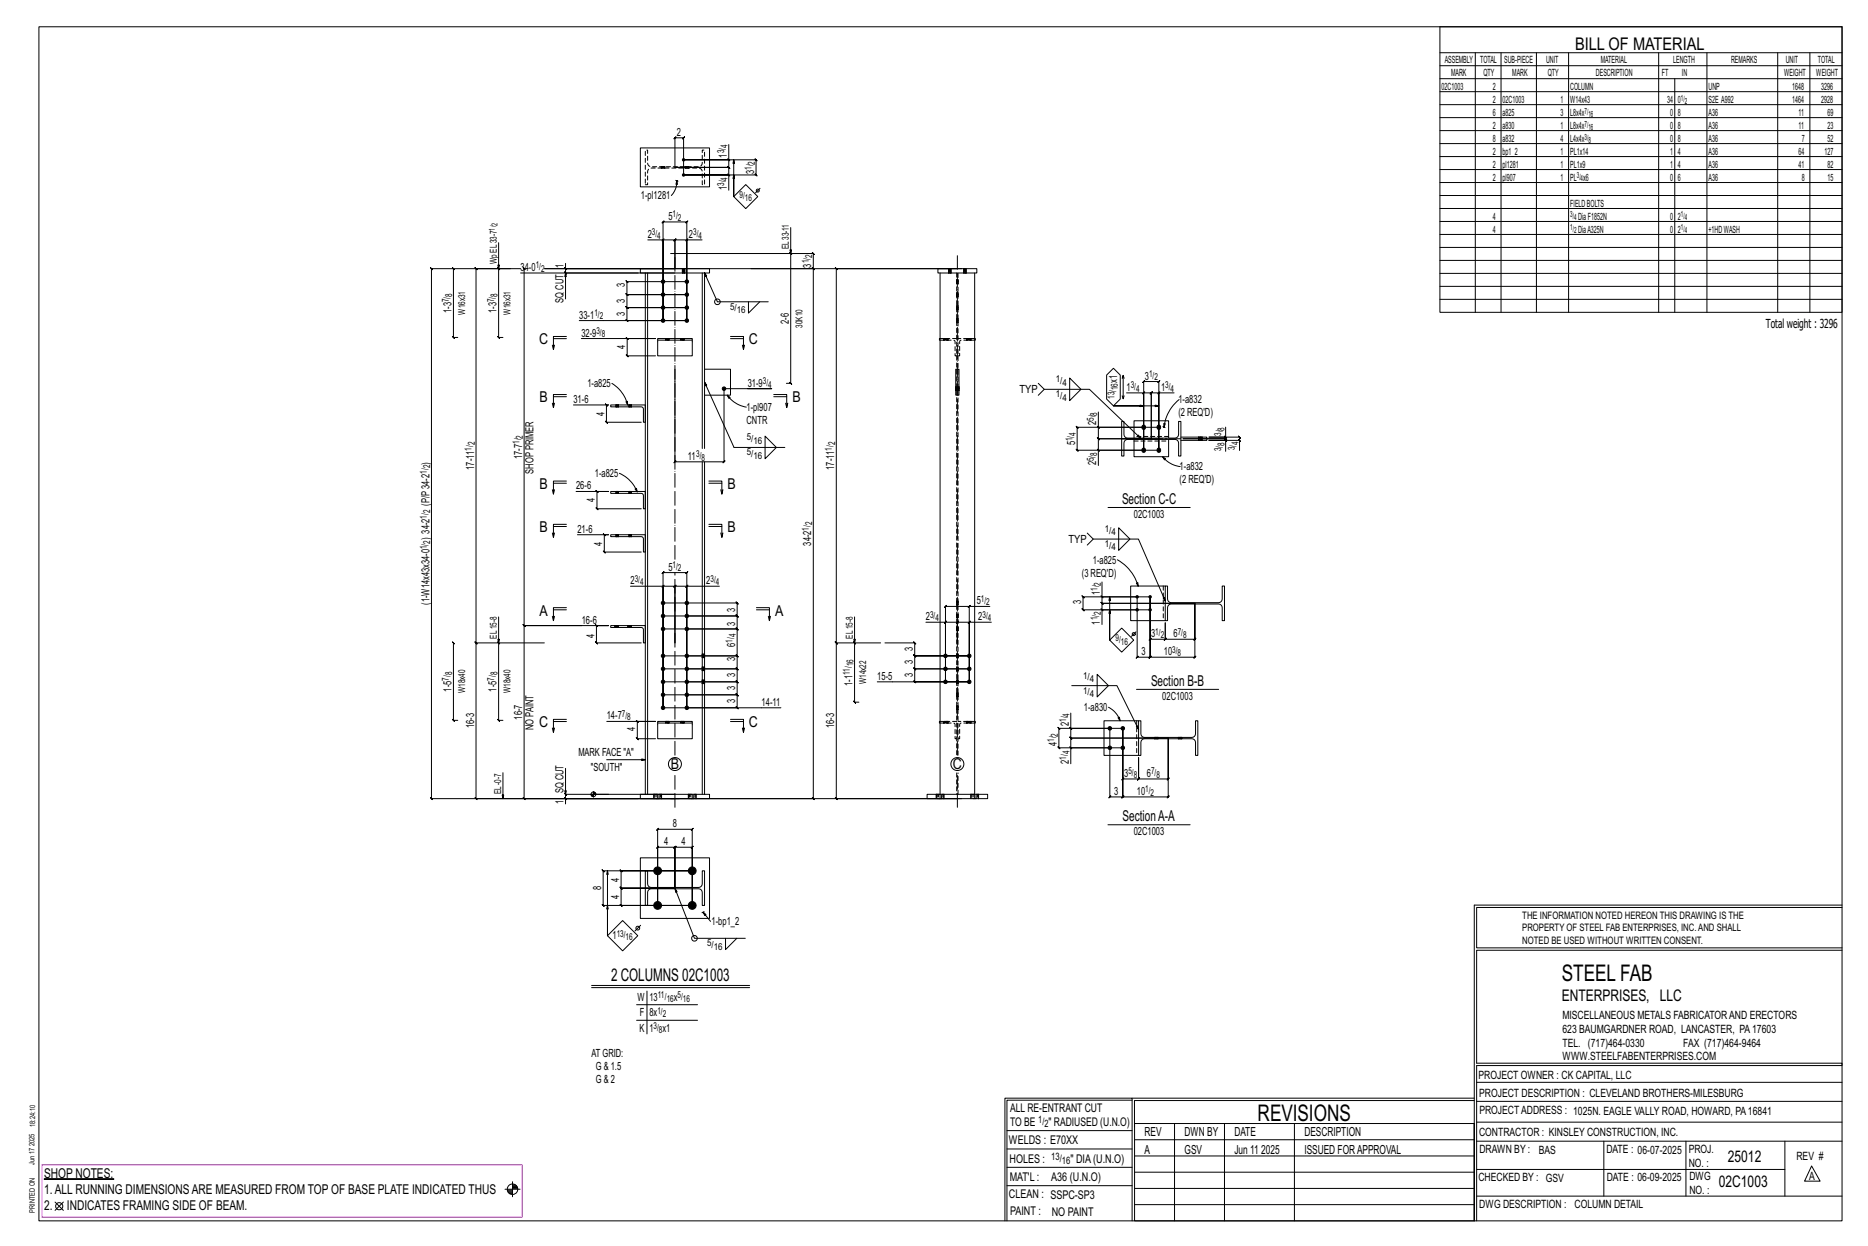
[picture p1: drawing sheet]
<svg xmlns="http://www.w3.org/2000/svg" width="914mm" height="610mm" viewBox="0 0 914 610" stroke-linecap="round" stroke-linejoin="round" font-family="sans-serif">
<g fill="#000" stroke="#000" stroke-width=".49">
<path d="M22 577h34z"/>
<circle cx="335" cy="78" r=".6"/>
<circle cx="335" cy="86" r=".6"/>
<circle cx="325" cy="138" r=".9"/>
<circle cx="336" cy="138" r=".9"/>
<circle cx="325" cy="150" r=".9"/>
<circle cx="325" cy="157" r=".9"/>
<circle cx="325" cy="144" r=".9"/>
<circle cx="336" cy="150" r=".9"/>
<circle cx="336" cy="144" r=".9"/>
<circle cx="336" cy="157" r=".9"/>
<circle cx="354" cy="190" r=".9"/>
<circle cx="560" cy="209" r="1"/>
<circle cx="567" cy="209" r="1"/>
<circle cx="560" cy="220" r="1"/>
<circle cx="567" cy="220" r="1"/>
<circle cx="325" cy="295" r=".9"/>
<circle cx="336" cy="295" r=".9"/>
<circle cx="557" cy="298" r=".6"/>
<circle cx="557" cy="292" r=".6"/>
<circle cx="563" cy="292" r=".6"/>
<circle cx="563" cy="298" r=".6"/>
<circle cx="325" cy="308" r=".9"/>
<circle cx="325" cy="301" r=".9"/>
<circle cx="336" cy="308" r=".9"/>
<circle cx="336" cy="301" r=".9"/>
<circle cx="325" cy="340" r=".9"/>
<circle cx="325" cy="321" r=".9"/>
<circle cx="325" cy="334" r=".9"/>
<circle cx="325" cy="327" r=".9"/>
<circle cx="336" cy="327" r=".9"/>
<circle cx="336" cy="340" r=".9"/>
<circle cx="336" cy="321" r=".9"/>
<circle cx="336" cy="334" r=".9"/>
<circle cx="463" cy="334" r=".9"/>
<circle cx="463" cy="327" r=".9"/>
<circle cx="463" cy="321" r=".9"/>
<circle cx="474" cy="334" r=".9"/>
<circle cx="474" cy="321" r=".9"/>
<circle cx="474" cy="327" r=".9"/>
<circle cx="325" cy="346" r=".9"/>
<circle cx="336" cy="346" r=".9"/>
<circle cx="543" cy="356" r=".9"/>
<circle cx="550" cy="356" r=".9"/>
<circle cx="543" cy="366" r=".9"/>
<circle cx="550" cy="366" r=".9"/>
<circle cx="322" cy="426" r="1.9"/>
<circle cx="339" cy="426" r="1.9"/>
<circle cx="322" cy="443" r="1.9"/>
<circle cx="339" cy="443" r="1.9"/>
</g>
<g fill="none" stroke="#000" stroke-width=".49">
<path d="M19 13h883v584h-883zM705 13h197v140h-197zM705 26h197M705 32h197M705 39h197M722 26v127M735 26v127M752 26v127M768 26v127M812 26v127M820 39v114M836 26v127"/>
<path d="M870 26v127M886 26v127M705 45h197M705 51h197M705 58h197M313 72h34v19h-34zM356 78l1 1zM357 71v7h-22h35l1 1-1-1v8v-1l1 1h-1h-35h22v7M357 78v4l-1-1 1 1h-27M359 78v18v-10M705 64h197M705 70h197"/>
<path d="M705 77h197M324 82h.1M325 82h.1M330 82v-15v1l1-1h-1h5l-1 1 1-1v19M330 82h27l-1-1 1 1v4M331 88h.1M331 88l1 2h-1zM331 88v4l-2 4M331 88l1 1M335 82h.1M337 82h.1M356 85l1 1z"/>
<path d="M365 90l6 6-6 6-6-6zM372 92l-2 2M705 83h197M705 89h197M705 96h197M244 119v46l1 1-1-1h2M317 117h8v40v-48h-1l1-1v1h11l1-1-1 1v48v-40h8M325 117h5v1l1-1h-1v14M325 117l-1 1zM336 117h1l-1 1zM336 117h-6h1l-1 1v-1v14M387 111v77v-1l1 1h-3"/>
<path d="M705 102h197M705 108h197M705 115h197M221 131l1 1zM222 131v34h-1l1 1v-1h2M244 131l1 1zM250 131h-17l1 1-1-1v184M255 131h-44l1 1-1-1v260v-1l1 1h-1h258M255 134h57M257 131h-1l1 1v-1v175h-1l1 1v-1h28h-28h-1l1 1v-1v85l-1-1 1 1h55M267 131h202M276 131l1 1z"/>
<path d="M277 129v2h53M277 131v3l-1-1 1 1h53M277 134v12M313 131h34v3h-34zM316 134v255M317 134v255M328 124h70l1 1-1-1v7M334 131h.1M334 134h.1M335 131h.1M335 134h.1M336 138h-29l-1-1 1 1v6h-1l1 1v-1h29h-29h-1l1 1v-1v6h-1l1 1v-1h29h-29h-1l1 1v-1v7l-1-1 1 1h29h-52"/>
<path d="M344 134v85M345 133l6 15h25M345 134v85M368 131h30l1 1-1-1v260v-1l1 1h-1h-70M387 124l1 1zM398 131l1 1zM459 131h19v3h-19zM460 134v255M464 131h.1M464 134h.1M466 131h.1M466 134h.1"/>
<path d="M468 137h.1M468 139h.1M469 137h.1M469 139h.1M471 131h-62l1 1-1-1v184M472 131h.1M472 134h.1M473 131h.1M473 134h.1M477 134v255M705 121h197M705 127h197"/>
<path d="M705 134h197M366 148v5l6-5M468 156h.1M468 158h.1M468 150h.1M468 151h.1M468 143h.1M468 145h.1M469 156h.1M469 158h.1M469 150h.1M469 151h.1"/>
<path d="M469 143h.1M469 145h.1M705 140h197M705 146h197M270 169l1 2M271 166h6M277 165h-6v6v-2M285 166h36h-14v-1l1 1h-1v8l1 1-1-1h14M322 166h17h-17zM322 166v8h17v-8M358 165h6v6v-2M358 166h6"/>
<path d="M363 169l1 2M460 166h.1M462 166h.1M464 166h.1M473 166h.1M475 166h.1M477 166h.1M270 197l1 2M271 194h6M277 193h-6v6v-2M281 198h17M298 198h-2l1 1v-1v9l-1-1 1 1h17"/>
<path d="M299 198h17v9h-1v-7l-1-1h-15zM300 188a17 17 0 0 1 7 10M302 198h.1M302 199h.1M303 198h.1M303 199h.1M306 197l1-1v2zM308 198h.1M308 199h.1M309 198h.1M309 199h.1M330 181v45l1-1-1 1h24l1-1-1 1v-36h24h-12"/>
<path d="M345 181h13v12h-13M345 187l14 32h25M356 193l1 1v1zM356 193a14 14 0 0 0 9 6M379 193h6v6l1-2M379 194h6M385 197v2M468 189h.1M468 191h.1M468 181h1v12h-1zM469 189h.1M469 191h.1"/>
<path d="M508 188l3 2h22l25 24M511 190l-3 3M524 185l5 5-5 6zM545 180l3 4v11l-3 4-3-4v-11zM549 194l1 1v-1M549 185l1-1v11M550 184v1M551 192h9v28v-33h-1l1-1v1h7l1-1-1 1v33v-28h8M560 192h4l-1 1 1-1v23M560 199h-15h22M560 192l-1 1zM567 192h1l-1 1z"/>
<path d="M567 192h-3l-1 1 1-1v23M577 195a20 20 0 0 0-7 14M375 213l5 6-5 5zM537 209l1 1zM537 220l1 1zM538 202v7h29M538 209v6l-1-1 1 1h26M549 206h1v7l2 1h24l1-1v-7h1v17h-1v-7l-2-1h-24l-1 2v6h-1zM555 214v-8h17v8M555 215v8h17v-8M560 209h-33l1 1-1-1v11l1 1-1-1h33M564 215h-26l-1-1 1 1v5"/>
<path d="M569 209h1M570 207v2zM570 209h.1M578 214h13v1h-13M587 214h.1M587 215h.1M588 214h.1M588 215h.1M599 215l1 1zM599 213l1 1zM600 214v1l-1-1 1 1h-21h21l-1-1 1 1M600 209v5h-8h15l-1-1 1 1v1"/>
<path d="M606 215l1 1zM270 240l1 2M271 236h6M277 235h-6v7v-2M303 232a16 16 0 0 1 9 9M311 239h1v2zM344 226v163M345 226v163M347 235h6v7l1-2M347 236h6M353 240v2M567 220h-29v8"/>
<path d="M569 223l2 1-1 1zM569 223a13 13 0 0 0 9 5M607 220v-5h-15h8v6M271 258h6M277 257h-6v6v-2M282 240h16h-6l1 1-1-1v9v-1l1 1h-1h22M299 240h17v9h-1v-7l-1-1h-15zM302 240h.1M302 241h.1M303 240h.1M303 241h.1M308 240h.1"/>
<path d="M308 241h.1M309 240h.1M309 241h.1M347 257h6v6l1-2M347 258h6M542 248h41M548 258l5 6-5 5zM270 261l1 2M283 262h15l-3-1 1 1v8h-1l1 1v-1h18M299 262h17v8h-1v-6l-1-1h-15zM302 262h.1M302 263h.1"/>
<path d="M303 262h.1M303 263h.1M308 262h.1M308 263h.1M309 262h.1M309 263h.1M353 261v2M532 261l3 3h22l13 30M535 264l-3 3M547 274a22 22 0 0 1 10 13M271 298h6M277 297h-6v7v-2"/>
<path d="M309 287h16v59v-66l-1 1 1-1h11v1l1-1h-1v66v-59h16M325 287h5l1-1-1 1v28v-28l1-1-1 1h6M325 295h36h-1l1 1v-1v6h-1l1 1v-1h-36M325 286l-1 1zM336 287l1-1-1 1zM370 297h7v7v-2M370 298h7M468 294h.1M468 296h.1M469 294h.1M469 296h.1M474 297l1-1-1 1z"/>
<path d="M474 297h-11v-1l-1 1h1v37v-30h-10M485 297h-11v37v-30h11M539 292l1 1zM539 298l1 1zM539 285v7h18v30h-1l1-1v1h6h-1l1-1v1v-30v30h-1l1-1v1h22h-1l1-1v1v-27v18v-1l-1 1h1h-15l1-1-1 1v-8v8l1-1-1 1h-7v-1l-1 1h1v-21h-33l1 1-1-1v6l1 1-1-1h33M539 292v3l1 1-1-1h46h-46l1 1-1-1v3M543 292v21v-15M556 285h1v2zM557 298h-18v8M570 287h2v7l1 1h24l1-2v-6h1v17h-1v-7l-2-1h-23l-1 1v7h-2zM570 287h-17v17h17M221 314l1 1z"/>
<path d="M222 315v37h-1l1 1v-1h2M233 314l1 1zM244 314l1 1zM244 302v50l1 1-1-1h2M266 315h-33v-1l1 1h-1v76v-1l1 1h-1h100M270 302l1 2M285 306h13h-6h-1l1 1v-1v9l-1-1 1 1h22M292 306h6zM299 306h17v9h-1v-7l-1-1h-15zM301 306h.1M301 307h.1M303 306h.1"/>
<path d="M303 307h.1M307 306h.1M307 307h.1M309 306h.1M309 307h.1M336 308h25l-1-1 1 1v13l-1-1 1 1h-25M336 301h25h-1l1 1v-1v7l-1-1 1 1h-36M376 302l1 2M409 314l1 1zM418 314l1 1zM418 302v42v-1l1 1h-1h2M431 315h-22v-1l1 1h-1v76v-1l1 1h-1h62"/>
<path d="M433 315h15l-1-1 1 1v6l-1-1 1 1h26h-26l-1-1 1 1v6h-1l1 1v-1h26h-26h-1l1 1v-1v7l-1-1 1 1h26h-45M463 304h6l-1 1 1-1v11v-11l-1 1 1-1h5M463 304l-1 1zM468 301h.1M468 302h.1M468 307h.1M468 309h.1M469 301h.1M469 302h.1M469 307h.1M469 309h.1M474 305l1-1z"/>
<path d="M543 313l6-6 6 6-6 6zM556 309l-2 2M325 321h36l-1-1 1 1v6h-1l1 1v-1h-36M336 340h25l-1-1 1 1v6h-1l1 1v-1h-36M336 334h25l-1-1 1 1v6l-1-1 1 1h-36M336 327h25h-1l1 1v-1v7l-1-1 1 1h-36M344 334h.1M344 333h.1M344 328h.1M344 326h.1M344 322h.1M344 320h.1"/>
<path d="M345 334h.1M345 333h.1M345 328h.1M345 326h.1M345 322h.1M345 320h.1M468 334h.1M468 333h.1M468 328h.1M468 326h.1M468 322h.1M468 320h.1"/>
<path d="M468 339h.1M469 334h.1M469 333h.1M469 328h.1M469 326h.1M469 322h.1M469 320h.1M469 339h.1M525 335h22l10 22M537 330l6 5-6 6zM556 337h41M270 356l1 2v-2"/>
<path d="M271 353h6M277 352h-6v6M297 353h24h-9l-1-1 1 1v8h-1l1 1v-1h9M322 353h17v1h-17zM322 354v7h17v-7M336 346h46M358 352h6v6l-1-2M358 353h6M364 356v2M460 353v1M462 353h.1M462 354h.1"/>
<path d="M464 353h.1M464 354h.1M468 345h.1M468 347h.1M468 341h.1M469 345h.1M469 347h.1M469 341h.1M473 353h.1M473 354h.1M475 353h.1M475 354h.1"/>
<path d="M477 353v1M524 356l1 1zM524 349v7h19v34l1-1-1 1h7h-1l1-1v1v-34v34h-1l1-1v1h22h-1l1-1v1v-29v20l-1 1 1-1h-15h1l-1 1v-1v-10v10h1l-1 1v-1h-7l-1 1 1-1v-25h-32l1 1-1-1v10v-1l1 1h-1h32M524 356v5l1 1-1-1h48h-48l1 1-1-1v5M543 346a11 11 0 0 1 5 7M547 351h1v2zM557 353h1l1 7 1 1h24l1-2v-6h1v17h-1v-7l-2-2-23 1-2 1v7h-1zM557 353h-17v17h17M246 378v13M277 376v13M297 372h19M524 365l1 1z"/>
<path d="M543 366h-19v8M565 361h.1M567 361h.1M577 361h.1M579 361h.1M276 390l1 1zM289 389h9M289 389h1M290 389h.1M290 390h.1M290 387v3M290 388h2"/>
<path d="M290 388h1M313 389h34v2h-34zM320 389h.1M320 391h.1M324 389h.1M324 391h.1M330 391h-53v2M330 389h-53l-1-1 1 1v2M337 389h.1M337 391h.1M341 389h.1M341 391h.1"/>
<path d="M454 389h29v2h-29zM458 389h.1M458 391h.1M462 389h.1M462 391h.1M475 389h.1M475 391h.1M479 389h.1M479 391h.1M313 420h34v29h-34zM322 406h-1l1-1v1h17h-1l1-1v1v37v-28v-1l-1 1h1h-9l1-1-1 1v20v-20l1-1-1 1h-8v-1l-1 1h1v28zM542 404h41"/>
<path d="M295 426h44h-35l1 1-1-1v9v-1l1 1h-1h26h-26v-1l1 1h-1v8v-1l1 1h-1h35h-44h1l-1-1v1v-17l1 1zM297 426v32v-15M316 426h1v7l2 1h24l1-2v-6h1v17h-1v-7l-2-1h-24l-1 2v6h-1zM330 435l10 24h25M297 458l8-8 7 8-7 7zM314 453l-3 2M344 446l4 5M344 446v1M345 446h-1M355 459v6l6-6M722 443v154M722 443h180"/>
<path d="M902 444h-179v20h179M902 465h-179v55h179v1h-179v76M290 482h77M290 483h77M312 492h29M312 499h29M317 485v21M554 538h-61v59M554 537h168M722 538h-167v13M723 539h179M723 530h179"/>
<path d="M493 553h61M555 550h167v47h-167zM555 558h167M575 550v47M599 550v47M634 550v47M723 549h179M723 558h179M785 558v27M825 558v27M874 558v27M251 578v8"/>
<path d="M251 580h1M493 571h61M493 562h61M555 573h167M555 566h167M723 572h151M887 570l4 8h-8zM27 588l4 4M31 588l-4 4M247 582h8M248 582h3M248 583h3"/>
<path d="M249 583h2M249 584h2M251 581h2M251 580h2M492 597v-60h62v60M493 580h61M555 589h167M555 581h167M723 585h179"/>
<circle cx="371" cy="93" r=".7"/>
<circle cx="351" cy="148" r="1.4"/>
<circle cx="555" cy="310" r=".7"/>
<circle cx="330" cy="374" r="3"/>
<circle cx="469" cy="374" r="3"/>
<circle cx="290" cy="389" r="1.2"/>
<circle cx="312" cy="454" r=".9"/>
<circle cx="340" cy="459" r="1.4"/>
<circle cx="29" cy="590" r="1.8"/>
<circle cx="251" cy="582" r="2.6"/>
</g>
<path d="M21 570h235v26h-235z" fill="none" stroke="#f0f" stroke-width=".5"/>
<g fill="none" stroke="#000" stroke-width=".49" stroke-dasharray="2 1.4">
<path d="M316 73h1v7l2 2 24-1 1-1v-7h1v17h-1v-7l-2-1h-24l-1 2v6h-1zM324 82h.1M324 82h1zM325 82h.1M335 82h.1M336 82h.1M336 82h1M337 82h.1M334 131h.1M334 131v3M334 134h.1M334 134v-3"/>
<path d="M334 131l1 3zM335 134v-3M335 131h.1M335 134h.1M464 131h.1M464 131v3M464 134h.1M465 134v-3M465 131v3zM465 131h.1M465 134l1-3M466 134v-3"/>
<path d="M466 134h-1M468 137l1 1zM468 137h1M468 137h.1M468 139h.1M468 138l1 1M468 138h1M468 134v235M468 139h1M469 137h-1M469 137h.1M469 138h.1"/>
<path d="M472 131h.1M472 131v3M472 134h.1M472 134v-3M472 131v3zM472 134l1-3M472 131h1M473 134v-3M473 134h.1M468 157h1zM468 157h1M468 156h1"/>
<path d="M468 156h.1M468 158h.1M468 157l1 1M468 150h1zM468 150h1M468 150h.1M468 151h.1M468 151h1M468 150l1 1M468 144h1zM468 144h1M468 143h.1"/>
<path d="M468 145h.1M468 145h1M468 144l1 1M468 158h1M469 156h-1M469 150h-1M469 143h-1M469 156h.1M469 157h.1M469 150h.1M469 150v1M469 143h.1"/>
<path d="M469 144h.1M326 166h.1M326 166h1h-1M327 166h.1M333 166h.1M334 166h-1M334 166h.1M335 166h.1M460 166l7 1 1 7M462 166h.1M463 166h-1M463 166h.1"/>
<path d="M464 166h.1M468 166h-8M469 174h1v-7l7-1M473 166h.1M474 166h-1M474 166h.1M475 166h.1M477 166h-8M302 198v1M302 198h.1M302 198v1zM302 199h.1"/>
<path d="M303 198v1M303 198h.1M303 199h.1M303 199v-1M308 198v1M308 198h.1M308 198l1 1zM308 199h.1M309 198v1M309 198h.1M309 199h.1M309 199v-1"/>
<path d="M468 190h1zM468 190h1M468 189h.1M468 191h.1M468 191h1M468 190l1 1M469 189h-1M469 189h.1M469 190h.1M555 216h17M572 214h-17M587 214h.1"/>
<path d="M587 214v1M587 215h.1M587 215v-1M587 214l1 1zM588 215v-1M588 214h.1M588 215h.1M302 240v1M302 240h.1M302 240v1zM302 241h.1M303 240v1"/>
<path d="M303 240h.1M303 241h.1M303 241v-1M308 240v1M308 240h.1M308 240l1 1zM308 241h.1M309 240v1M309 240h.1M309 241h.1M309 241v-1M302 262v1"/>
<path d="M302 262h.1M302 262v1zM302 263h.1M303 262v1M303 262h.1M303 263h.1M303 263v-1M308 262v1M308 262h.1M308 262l1 1zM308 263h.1M309 262v1"/>
<path d="M309 262h.1M309 263h.1M309 263v-1M468 295h1zM468 295h1M468 294h1M468 294h.1M468 296h.1M468 296h1M468 295l1 1M469 294h-1M469 294h.1"/>
<path d="M469 295h.1M569 287v17M301 306v1M301 306h.1M302 306v1zM302 306l-1 1M302 307h-1M302 306v1M303 306h.1M303 307h.1M303 307v-1M307 306v1"/>
<path d="M307 306h.1M308 306l-1 1M308 306v1zM308 306v1M308 307h.1M309 306v1M309 306h.1M309 307h.1M309 307v-1M468 301h1zM468 301h1M468 301h.1"/>
<path d="M468 302h.1M468 302h1M468 301l1 1M468 307l1 1zM468 307h1M468 307h.1M468 309h.1M468 308l1 1M468 308h1M468 309h1M469 301h-1M469 307h-1"/>
<path d="M469 301h.1M469 301v1M469 307h.1M469 308h.1M344 334h1zM344 334h.1M344 334v-1M344 327l1 1zM344 328h.1M344 327h.1M344 321h1zM344 322h.1"/>
<path d="M344 321h.1M344 334h1M344 328h1M344 322h1M345 333h-1M345 326h-1M345 320h-1M345 334h-1M345 334h.1M345 333h.1M345 334l-1-1M345 328h-1"/>
<path d="M345 328h.1M345 326h.1M345 327l-1-1M345 327h-1M345 321h-1M345 322h.1M345 320h.1M345 321l-1-1M468 340h1zM468 340h1M468 339h1M468 339h.1"/>
<path d="M468 340l1 1M468 333l1 1zM468 333h1M468 333h.1M468 334h.1M468 334h1M468 327h1zM468 327h1M468 326h.1M468 328h.1M468 328h1M468 327l1 1"/>
<path d="M468 321h1zM468 321h1M468 320h1M468 320h.1M468 322h.1M468 321l1 1M468 322h1M469 339h-1M469 333h-1M469 326h-1M469 320h-1M469 339h.1"/>
<path d="M469 340h.1M469 333h.1M469 334h.1M469 326h.1M469 327v1M469 320h.1M469 321h.1M326 353v1zM326 353h.1M326 353v1M326 354l1-1-1 1M327 353v1"/>
<path d="M333 353v1zM333 353h.1M334 353l-1 1M334 354v-1l-1 1M334 353v1M335 353v1M460 354h7l1 7M462 353v1M462 353h.1M463 353l-1 1M463 354v-1l-1 1M463 353v1"/>
<path d="M464 353v1M464 353h.1M464 354h.1M464 354v-1M468 346h1zM468 346h1M468 345h.1M468 347h.1M468 347h1M468 346l1 1M468 341h.1M468 341h1"/>
<path d="M468 353h-8M469 345h-1M469 345h.1M469 346v1M473 353v1M473 353h.1M474 353l-1 1M474 354v-1v1M474 353v1M475 353v1M475 353h.1M475 354h.1"/>
<path d="M475 354v-1M477 353h-8M556 353v17M468 378v11M469 361h1v-7h7M469 369v-235M565 361h.1M566 361h.1M566 361h1M567 361h.1M577 361h.1M577 361h1z"/>
<path d="M578 361h.1M578 361h1M579 361h.1M579 361h-1M320 389v2M320 389h.1M321 389h-1v2M321 389v2h-1M322 389h1v2h-1zM322 389h-1v2M322 391h-1M323 389v2"/>
<path d="M323 389h1v2h-1M324 389h.1M324 391h.1M324 391v-2M337 389v2M337 389h.1M338 389h-1v2M339 389h1v2h-1zM339 389h-1v2h-1M339 391h-1M340 389v2M340 389h1v2h-1"/>
<path d="M341 389h.1M341 391h.1M341 391v-2M458 389v2M458 389h.1M459 389h-1v2M459 389v2h-1M460 389h1v2h-1zM460 389h-1v2M460 391h-1M461 389h1v2h-1M462 389v2"/>
<path d="M462 389h.1M462 391h.1M462 391v-2M469 389v-11M475 389v2M475 389h.1M476 389h-1v2M476 389v2h-1M477 389h1v2h-1zM477 389h-1v2M477 391h-1M478 389v2"/>
<path d="M478 389h1v2h-1M479 389h.1M479 391h.1M479 391v-2"/>
</g>
<path d="M330 274v-149M330 369v-89M469 369v-244M330 395v-17M469 395v-17" fill="none" stroke="#000" stroke-width=".49" stroke-dasharray="6.8 1 0 1"/>
<path d="M578 215h-29" fill="none" stroke="#000" stroke-width=".49" stroke-dasharray="5.8 1 1 1"/>
<g font-size="11.2">
<text x="764" y="480">STEEL FAB</text>
<text x="616" y="548">REVISIONS</text>
</g>
<g font-size="8.6">
<text x="771" y="24">BILL OF MATERIAL</text>
<text x="299" y="480">2 COLUMNS 02C1003</text>
</g>
<g font-size="7.9">
<text x="765" y="490">ENTERPRISES, LLC</text>
<text x="846" y="569">25012</text>
<text x="841" y="581">02C1003</text>
</g>
<g font-size="7.3">
<text x="264" y="169">C</text>
<text x="367" y="169">C</text>
<text x="264" y="197">B</text>
<text x="388" y="197">B</text>
<text x="264" y="239">B</text>
<text x="356" y="239">B</text>
<text x="549" y="247">Section C-C</text>
<text x="264" y="260">B</text>
<text x="356" y="260">B</text>
<text x="264" y="301">A</text>
<text x="379" y="301">A</text>
<text x="563" y="336">Section B-B</text>
<text x="264" y="356">C</text>
<text x="367" y="356">C</text>
<text x="328" y="376">B</text>
<text x="466" y="376">C</text>
<text x="549" y="402">SectionA-A</text>
</g>
<g font-size="6.6">
<text x="22" y="576">SHOP NOTES:</text>
<text x="22" y="584">1.ALL RUNNING DIMENSIONSARE MEASURED FROM TOP OF BASE PLATE INDICATED THUS</text>
<text x="22" y="592">2.</text>
<text x="33" y="592">INDICATES FRAMING SIDE OF BEAM.</text>
</g>
<g font-size="6.1">
<text x="864" y="161">Total weight : 3296</text>
<text x="560" y="556">REV</text>
<text x="580" y="556">DWN BY</text>
<text x="604" y="556">DATE</text>
<text x="639" y="556">DESCRIPTION</text>
<text x="560" y="564">A</text>
<text x="580" y="564">GSV</text>
<text x="604" y="564">Jun 11</text>
<text x="617" y="564">2025</text>
<text x="639" y="564">ISSUED FORAPPROVAL</text>
</g>
<g font-size="5.9">
<text x="494" y="560">WELDS : E70XX</text>
<text x="494" y="569">HOLES :</text>
<text x="524" y="569">&quot; DIA(U.N.O)</text>
<text x="494" y="578">MAT'L :</text>
<text x="515" y="578">A36 (U.N.O)</text>
<text x="494" y="586">CLEAN : SSPC-SP3</text>
<text x="495" y="595">PAINT :</text>
<text x="515" y="595">NO PAINT</text>
</g>
<g font-size="5.8">
<text x="494" y="544">ALL RE-ENTRANT CUT</text>
<text x="494" y="551">TO BE</text>
<text x="513" y="551">&quot; RADIUSED (U.N.O)</text>
</g>
<g font-size="5.6">
<text x="765" y="499">MISCELLANEOUS METALS FABRICATORAND ERECTORS</text>
<text x="765" y="505">623 BAUMGARDNER ROAD, LANCASTER, PA17603</text>
<text x="765" y="512">TEL. (717)464-0330</text>
<text x="824" y="512">FAX (717)464-9464</text>
<text x="765" y="519">WWW.STEELFABENTERPRISES.COM</text>
<text x="724" y="528">PROJECT OWNER : CK CAPITAL, LLC</text>
<text x="724" y="537">PROJECT DESCRIPTION : CLEVELAND BROTHERS-MILESBURG</text>
<text x="724" y="545">PROJECTADDRESS : 1025N. EAGLE VALLY ROAD, HOWARD, PA16841</text>
<text x="724" y="556">CONTRACTOR : KINSLEY CONSTRUCTION, INC.</text>
<text x="724" y="564">DRAWN BY :</text>
<text x="753" y="564">BAS</text>
<text x="786" y="564">DATE : 06-07-2025</text>
<text x="827" y="564">PROJ.</text>
<text x="879" y="568">REV #</text>
<text x="827" y="571">NO. :</text>
<text x="724" y="578">CHECKED BY : GSV</text>
<text x="787" y="578">DATE : 06-09-2025</text>
<text x="827" y="578">DWG</text>
<text x="886" y="578">A</text>
<text x="827" y="584">NO. :</text>
<text x="724" y="591">DWG DESCRIPTION : COLUMN DETAIL</text>
</g>
<g font-size="5.5">
<text x="331" y="66">2</text>
<text x="356" y="77" transform="rotate(-90 356 77)">1</text>
<text x="369" y="85" transform="rotate(-90 369 85)">3</text>
<text x="356" y="93" transform="rotate(-90 356 93)">1</text>
<text x="314" y="98">1-pl1281</text>
<text x="327" y="108">5</text>
<text x="317" y="116">2</text>
<text x="337" y="116">2</text>
<text x="276" y="131" transform="rotate(-90 276 131)">1</text>
<text x="397" y="131" transform="rotate(-90 397 131)">3</text>
<text x="255" y="133">3</text>
<text x="257" y="133">4-0</text>
<text x="306" y="140" transform="rotate(-90 306 140)">3</text>
<text x="276" y="148" transform="rotate(-90 276 148)">SQ CUT</text>
<text x="306" y="148" transform="rotate(-90 306 148)">3</text>
<text x="221" y="153" transform="rotate(-90 221 153)">1-3</text>
<text x="243" y="153" transform="rotate(-90 243 153)">1-3</text>
<text x="284" y="156">33-1</text>
<text x="306" y="155" transform="rotate(-90 306 155)">3</text>
<text x="386" y="158" transform="rotate(-90 386 158)">2-6</text>
<text x="285" y="165">32-9</text>
<text x="306" y="171" transform="rotate(-90 306 171)">4</text>
<text x="560" y="186">3</text>
<text x="288" y="189">1-a825</text>
<text x="366" y="189">31-9</text>
<text x="547" y="187" transform="rotate(-90 547 187)">x1</text>
<text x="551" y="191">1</text>
<text x="568" y="191">1</text>
<text x="281" y="197">31-6</text>
<text x="499" y="192">TYP</text>
<text x="577" y="197">1-a832</text>
<text x="296" y="203" transform="rotate(-90 296 203)">4</text>
<text x="365" y="201">1-pl907</text>
<text x="577" y="204">(2 REQ'D)</text>
<text x="365" y="207">CNTR</text>
<text x="537" y="208" transform="rotate(-90 537 208)">2</text>
<text x="526" y="218" transform="rotate(-90 526 218)">5</text>
<text x="210" y="227" transform="rotate(-90 210 227)">)</text>
<text x="256" y="225" transform="rotate(-90 256 225)">17-7</text>
<text x="337" y="225">11</text>
<text x="537" y="228" transform="rotate(-90 537 228)">2</text>
<text x="232" y="230" transform="rotate(-90 232 230)">17-11</text>
<text x="261" y="232" transform="rotate(-90 261 232)">SHOPPRIMER</text>
<text x="291" y="233">1-a825</text>
<text x="408" y="230" transform="rotate(-90 408 230)">17-11</text>
<text x="577" y="230">1-a832</text>
<text x="282" y="239">26-6</text>
<text x="577" y="237">(2 REQ'D)</text>
<text x="291" y="246" transform="rotate(-90 291 246)">4</text>
<text x="210" y="247" transform="rotate(-90 210 247)">(P/P34-2</text>
<text x="555" y="253">02C1003</text>
<text x="283" y="261">21-6</text>
<text x="210" y="264" transform="rotate(-90 210 264)">) 34-2</text>
<text x="295" y="267" transform="rotate(-90 295 267)">4</text>
<text x="397" y="267" transform="rotate(-90 397 267)">34-2</text>
<text x="523" y="266">TYP</text>
<text x="535" y="276">1-a825</text>
<text x="327" y="279">5</text>
<text x="309" y="286">2</text>
<text x="346" y="286">2</text>
<text x="530" y="282">(3 REQ'D)</text>
<text x="538" y="291" transform="rotate(-90 538 291)">1</text>
<text x="210" y="296" transform="rotate(-90 210 296)">(1-W14x43x34-0</text>
<text x="360" y="299" transform="rotate(-90 360 299)">3</text>
<text x="478" y="296">5</text>
<text x="529" y="296" transform="rotate(-90 529 296)">3</text>
<text x="285" y="305">16-6</text>
<text x="453" y="303">2</text>
<text x="479" y="303">2</text>
<text x="538" y="306" transform="rotate(-90 538 306)">1</text>
<text x="291" y="312" transform="rotate(-90 291 312)">4</text>
<text x="360" y="306" transform="rotate(-90 360 306)">3</text>
<text x="563" y="312">3</text>
<text x="574" y="312">6</text>
<text x="360" y="317" transform="rotate(-90 360 317)">6</text>
<text x="360" y="323" transform="rotate(-90 360 323)">3</text>
<text x="447" y="319" transform="rotate(-90 447 319)">3</text>
<text x="559" y="321">3</text>
<text x="570" y="321">10</text>
<text x="447" y="325" transform="rotate(-90 447 325)">3</text>
<text x="360" y="331" transform="rotate(-90 360 331)">3</text>
<text x="417" y="336" transform="rotate(-90 417 336)">1-1</text>
<text x="429" y="333">15-5</text>
<text x="447" y="331" transform="rotate(-90 447 331)">3</text>
<text x="221" y="338" transform="rotate(-90 221 338)">1-5</text>
<text x="243" y="338" transform="rotate(-90 243 338)">1-5</text>
<text x="360" y="338" transform="rotate(-90 360 338)">3</text>
<text x="360" y="344" transform="rotate(-90 360 344)">3</text>
<text x="373" y="345">14-11</text>
<text x="531" y="348">1-a830</text>
<text x="569" y="342">02C1003</text>
<text x="256" y="352" transform="rotate(-90 256 352)">16-7</text>
<text x="297" y="352">14-7</text>
<text x="232" y="356" transform="rotate(-90 232 356)">16-3</text>
<text x="261" y="357" transform="rotate(-90 261 357)">NO PAINT</text>
<text x="311" y="358" transform="rotate(-90 311 358)">4</text>
<text x="408" y="356" transform="rotate(-90 408 356)">16-3</text>
<text x="523" y="355" transform="rotate(-90 523 355)">2</text>
<text x="517" y="365" transform="rotate(-90 517 365)">4</text>
<text x="283" y="370">MARK FACE &quot;A&quot;</text>
<text x="289" y="377">&quot;SOUTH&quot;</text>
<text x="523" y="374" transform="rotate(-90 523 374)">2</text>
<text x="550" y="380">3</text>
<text x="561" y="380">6</text>
<text x="276" y="388" transform="rotate(-90 276 388)">SQ CUT</text>
<text x="545" y="389">3</text>
<text x="557" y="389">10</text>
<text x="276" y="393" transform="rotate(-90 276 393)">1</text>
<text x="329" y="405">8</text>
<text x="325" y="414">4</text>
<text x="334" y="414">4</text>
<text x="555" y="408">02C1003</text>
<text x="303" y="431" transform="rotate(-90 303 431)">4</text>
<text x="294" y="436" transform="rotate(-90 294 436)">8</text>
<text x="303" y="440" transform="rotate(-90 303 440)">4</text>
<text x="348" y="453">1-bp1_2</text>
<text x="300" y="460">1</text>
<text x="312" y="490">W</text>
<text x="318" y="490">13</text>
<text x="330" y="490">x</text>
<text x="313" y="497">F</text>
<text x="318" y="497">8x</text>
<text x="313" y="505">K</text>
<text x="318" y="505">1</text>
<text x="324" y="505">x1</text>
<text x="290" y="517">AT GRID:</text>
<text x="292" y="523">G &amp; 1.5</text>
<text x="292" y="530">G &amp; 2</text>
</g>
<g font-size="5">
<text x="745" y="450">THE INFORMATION NOTED HEREON THIS DRAWING IS THE</text>
<text x="745" y="456">PROPERTY OF STEEL FAB ENTERPRISES, INC.AND SHALL</text>
<text x="745" y="462">NOTED BE USED WITHOUT WRITTEN CONSENT.</text>
<text x="508" y="550">1/</text>
<text x="511" y="551">2</text>
<text x="515" y="568">13/</text>
<text x="520" y="570">16</text>
</g>
<g font-size="4.9">
<text x="707" y="31">ASSEMBLY</text>
<text x="725" y="31">TOTAL</text>
<text x="736" y="31">SUB-PIECE</text>
<text x="757" y="31">UNIT</text>
<text x="784" y="31">MATERIAL</text>
<text x="819" y="31">LENGTH</text>
<text x="847" y="31">REMARKS</text>
<text x="874" y="31">UNIT</text>
<text x="890" y="31">TOTAL</text>
<text x="710" y="37">MARK</text>
<text x="726" y="37">QTY</text>
<text x="740" y="37">MARK</text>
<text x="758" y="37">QTY</text>
<text x="781" y="37">DESCRIPTION</text>
<text x="814" y="37">FT</text>
<text x="823" y="37">IN</text>
<text x="873" y="37">WEIGHT</text>
<text x="889" y="37">WEIGHT</text>
<text x="706" y="44">02C1003</text>
<text x="731" y="44">2</text>
<text x="769" y="44">COLUMN</text>
<text x="836" y="44">UNP</text>
<text x="877" y="44">1648</text>
<text x="891" y="44">3296</text>
<text x="731" y="50">2</text>
<text x="736" y="50">02C1003</text>
<text x="764" y="50">1</text>
<text x="769" y="50">W14x43</text>
<text x="816" y="50">34</text>
<text x="821" y="50">0</text>
<text x="836" y="50">S2E A992</text>
<text x="877" y="50">1464</text>
<text x="891" y="50">2928</text>
<text x="731" y="57">6</text>
<text x="736" y="57">a825</text>
<text x="764" y="57">3</text>
<text x="769" y="57">L8x4x</text>
<text x="818" y="57">0</text>
<text x="821" y="57">8</text>
<text x="836" y="57">A36</text>
<text x="880" y="57">11</text>
<text x="895" y="57">69</text>
<text x="731" y="63">2</text>
<text x="736" y="63">a830</text>
<text x="764" y="63">1</text>
<text x="769" y="63">L8x4x</text>
<text x="818" y="63">0</text>
<text x="821" y="63">8</text>
<text x="836" y="63">A36</text>
<text x="880" y="63">11</text>
<text x="895" y="63">23</text>
<text x="731" y="69">8</text>
<text x="736" y="69">a832</text>
<text x="764" y="69">4</text>
<text x="769" y="69">L4x4x</text>
<text x="818" y="69">0</text>
<text x="821" y="69">8</text>
<text x="836" y="69">A36</text>
<text x="882" y="69">7</text>
<text x="895" y="69">52</text>
<text x="731" y="76">2</text>
<text x="736" y="76">bp1_2</text>
<text x="764" y="76">1</text>
<text x="769" y="76">PL1x14</text>
<text x="818" y="76">1</text>
<text x="821" y="76">4</text>
<text x="836" y="76">A36</text>
<text x="880" y="76">64</text>
<text x="893" y="76">127</text>
<text x="731" y="82">2</text>
<text x="736" y="82">pl1281</text>
<text x="764" y="82">1</text>
<text x="769" y="82">PL1x9</text>
<text x="818" y="82">1</text>
<text x="821" y="82">4</text>
<text x="836" y="82">A36</text>
<text x="880" y="82">41</text>
<text x="895" y="82">82</text>
<text x="731" y="88">2</text>
<text x="736" y="88">pl907</text>
<text x="764" y="88">1</text>
<text x="769" y="88">PL x6</text>
<text x="818" y="88">0</text>
<text x="821" y="88">6</text>
<text x="836" y="88">A36</text>
<text x="882" y="88">8</text>
<text x="895" y="88">15</text>
<text x="769" y="101">FIELDBOLTS</text>
<text x="731" y="107">4</text>
<text x="772" y="107">DiaF1852N</text>
<text x="818" y="107">0</text>
<text x="821" y="107">2</text>
<text x="731" y="114">4</text>
<text x="772" y="114">DiaA325N</text>
<text x="818" y="114">0</text>
<text x="821" y="114">2</text>
<text x="836" y="114">+1HDWASH</text>
</g>
<g font-size="4.7">
<text x="355" y="75" transform="rotate(-90 355 75)">3/</text>
<text x="356" y="72" transform="rotate(-90 356 72)">4</text>
<text x="368" y="83" transform="rotate(-90 368 83)">1/</text>
<text x="370" y="81" transform="rotate(-90 370 81)">2</text>
<text x="356" y="88" transform="rotate(-90 356 88)">4</text>
<text x="355" y="91" transform="rotate(-90 355 91)">3/</text>
<text x="362" y="97">9/</text>
<text x="365" y="98">16</text>
<text x="329" y="106">1/</text>
<text x="332" y="108">2</text>
<text x="319" y="115">3/</text>
<text x="322" y="117">4</text>
<text x="339" y="115">3/</text>
<text x="342" y="117">4</text>
<text x="386" y="122" transform="rotate(-90 386 122)">EL33-11</text>
<text x="243" y="129" transform="rotate(-90 243 129)">Wp EL33-7</text>
<text x="262" y="131">1/</text>
<text x="396" y="129" transform="rotate(-90 396 129)">1/</text>
<text x="398" y="126" transform="rotate(-90 398 126)">2</text>
<text x="265" y="133">2</text>
<text x="220" y="148" transform="rotate(-90 220 148)">7/</text>
<text x="221" y="145" transform="rotate(-90 221 145)">8</text>
<text x="242" y="148" transform="rotate(-90 242 148)">7/</text>
<text x="244" y="145" transform="rotate(-90 244 145)">8</text>
<text x="228" y="154" transform="rotate(-90 228 154)">W16x31</text>
<text x="250" y="154" transform="rotate(-90 250 154)">W16x31</text>
<text x="291" y="155">1/</text>
<text x="357" y="151">5/</text>
<text x="361" y="153">16</text>
<text x="294" y="156">2</text>
<text x="393" y="160" transform="rotate(-90 393 160)">30K10</text>
<text x="292" y="163">3/</text>
<text x="295" y="165">8</text>
<text x="562" y="184">1/</text>
<text x="373" y="188">3/</text>
<text x="376" y="190">4</text>
<text x="517" y="187">1/</text>
<text x="520" y="189">4</text>
<text x="547" y="191" transform="rotate(-90 547 191)">16</text>
<text x="554" y="190">3/</text>
<text x="556" y="192">4</text>
<text x="565" y="186">2</text>
<text x="570" y="190">3/</text>
<text x="573" y="192">4</text>
<text x="517" y="194">1/</text>
<text x="520" y="196">4</text>
<text x="546" y="195" transform="rotate(-90 546 195)">13/</text>
<text x="537" y="203" transform="rotate(-90 537 203)">8</text>
<text x="535" y="206" transform="rotate(-90 535 206)">5/</text>
<text x="256" y="215" transform="rotate(-90 256 215)">2</text>
<text x="366" y="215">5/</text>
<text x="525" y="216" transform="rotate(-90 525 216)">1/</text>
<text x="527" y="213" transform="rotate(-90 527 213)">4</text>
<text x="598" y="213" transform="rotate(-90 598 213)">3/</text>
<text x="599" y="211" transform="rotate(-90 599 211)">8</text>
<text x="231" y="220" transform="rotate(-90 231 220)">1/</text>
<text x="232" y="218" transform="rotate(-90 232 218)">2</text>
<text x="254" y="217" transform="rotate(-90 254 217)">1/</text>
<text x="369" y="217">16</text>
<text x="407" y="220" transform="rotate(-90 407 220)">1/</text>
<text x="409" y="218" transform="rotate(-90 409 218)">2</text>
<text x="598" y="221" transform="rotate(-90 598 221)">3/</text>
<text x="599" y="218" transform="rotate(-90 599 218)">8</text>
<text x="605" y="220" transform="rotate(-90 605 220)">3/</text>
<text x="606" y="218" transform="rotate(-90 606 218)">4</text>
<text x="341" y="224">3/</text>
<text x="343" y="225">8</text>
<text x="366" y="223">5/</text>
<text x="369" y="224">16</text>
<text x="535" y="226" transform="rotate(-90 535 226)">5/</text>
<text x="537" y="223" transform="rotate(-90 537 223)">8</text>
<text x="209" y="232" transform="rotate(-90 209 232)">1/</text>
<text x="211" y="229" transform="rotate(-90 211 229)">2</text>
<text x="211" y="251" transform="rotate(-90 211 251)">2</text>
<text x="209" y="254" transform="rotate(-90 209 254)">1/</text>
<text x="398" y="257" transform="rotate(-90 398 257)">2</text>
<text x="396" y="260" transform="rotate(-90 396 260)">1/</text>
<text x="541" y="260">1/</text>
<text x="544" y="262">4</text>
<text x="209" y="269" transform="rotate(-90 209 269)">1/</text>
<text x="211" y="266" transform="rotate(-90 211 266)">2</text>
<text x="541" y="268">1/</text>
<text x="544" y="269">4</text>
<text x="329" y="278">1/</text>
<text x="332" y="280">2</text>
<text x="311" y="285">3/</text>
<text x="313" y="286">4</text>
<text x="348" y="285">3/</text>
<text x="350" y="286">4</text>
<text x="539" y="286" transform="rotate(-90 539 286)">2</text>
<text x="537" y="289" transform="rotate(-90 537 289)">1/</text>
<text x="480" y="294">1/</text>
<text x="483" y="296">2</text>
<text x="455" y="302">3/</text>
<text x="458" y="304">4</text>
<text x="481" y="302">3/</text>
<text x="484" y="304">4</text>
<text x="537" y="303" transform="rotate(-90 537 303)">1/</text>
<text x="539" y="301" transform="rotate(-90 539 301)">2</text>
<text x="360" y="312" transform="rotate(-90 360 312)">4</text>
<text x="566" y="311">1/</text>
<text x="576" y="311">7/</text>
<text x="243" y="312" transform="rotate(-90 243 312)">EL15-8</text>
<text x="359" y="314" transform="rotate(-90 359 314)">1/</text>
<text x="417" y="312" transform="rotate(-90 417 312)">EL15-8</text>
<text x="546" y="314">9/</text>
<text x="549" y="315">16</text>
<text x="568" y="312">2</text>
<text x="579" y="312">8</text>
<text x="574" y="319">3/</text>
<text x="576" y="321">8</text>
<text x="418" y="326" transform="rotate(-90 418 326)">16</text>
<text x="220" y="333" transform="rotate(-90 220 333)">7/</text>
<text x="221" y="330" transform="rotate(-90 221 330)">8</text>
<text x="242" y="333" transform="rotate(-90 242 333)">7/</text>
<text x="244" y="330" transform="rotate(-90 244 330)">8</text>
<text x="416" y="330" transform="rotate(-90 416 330)">11/</text>
<text x="424" y="335" transform="rotate(-90 424 335)">W14x22</text>
<text x="530" y="332">1/</text>
<text x="534" y="334">4</text>
<text x="228" y="339" transform="rotate(-90 228 339)">W18x40</text>
<text x="250" y="339" transform="rotate(-90 250 339)">W18x40</text>
<text x="530" y="339">1/</text>
<text x="534" y="341">4</text>
<text x="304" y="351">7/</text>
<text x="307" y="352">8</text>
<text x="522" y="353" transform="rotate(-90 522 353)">1/</text>
<text x="524" y="351" transform="rotate(-90 524 351)">4</text>
<text x="516" y="363" transform="rotate(-90 516 363)">1/</text>
<text x="518" y="360" transform="rotate(-90 518 360)">2</text>
<text x="522" y="372" transform="rotate(-90 522 372)">1/</text>
<text x="524" y="369" transform="rotate(-90 524 369)">4</text>
<text x="552" y="379">5/</text>
<text x="555" y="381">8</text>
<text x="563" y="379">7/</text>
<text x="566" y="381">8</text>
<text x="245" y="389" transform="rotate(-90 245 389)">EL-0-7</text>
<text x="561" y="388">1/</text>
<text x="563" y="389">2</text>
<text x="302" y="458">13/</text>
<text x="306" y="460">16</text>
<text x="346" y="463">5/</text>
<text x="349" y="465">16</text>
<text x="322" y="488">11/</text>
<text x="326" y="490">16</text>
<text x="332" y="488">5/</text>
<text x="334" y="490">16</text>
<text x="322" y="496">1/</text>
<text x="324" y="498">2</text>
<text x="320" y="504">3/</text>
<text x="323" y="505">8</text>
</g>
<g font-size="4.2">
<text x="823" y="49">1/</text>
<text x="825" y="51">2</text>
<text x="776" y="56">7/</text>
<text x="778" y="57">16</text>
<text x="776" y="62">7/</text>
<text x="778" y="63">16</text>
<text x="776" y="68">3/</text>
<text x="778" y="70">8</text>
<text x="772" y="87">3/</text>
<text x="774" y="89">4</text>
<text x="769" y="106">3/</text>
<text x="770" y="108">4</text>
<text x="823" y="106">1/</text>
<text x="825" y="108">4</text>
<text x="769" y="113">1/</text>
<text x="823" y="113">1/</text>
<text x="770" y="114">2</text>
<text x="825" y="114">4</text>
</g>
<g font-size="4">
<text x="242" y="113" transform="rotate(-90 242 113)">1/</text>
<text x="244" y="111" transform="rotate(-90 244 111)">2</text>
</g>
<g font-size="3.7">
<text x="17" y="551" transform="rotate(-90 17 551)">18:24:10</text>
<text x="17" y="561" transform="rotate(-90 17 561)">2025</text>
<text x="17" y="570" transform="rotate(-90 17 570)">Jun 17</text>
<text x="17" y="593" transform="rotate(-90 17 593)">PRINTED ON</text>
</g>
</svg>
